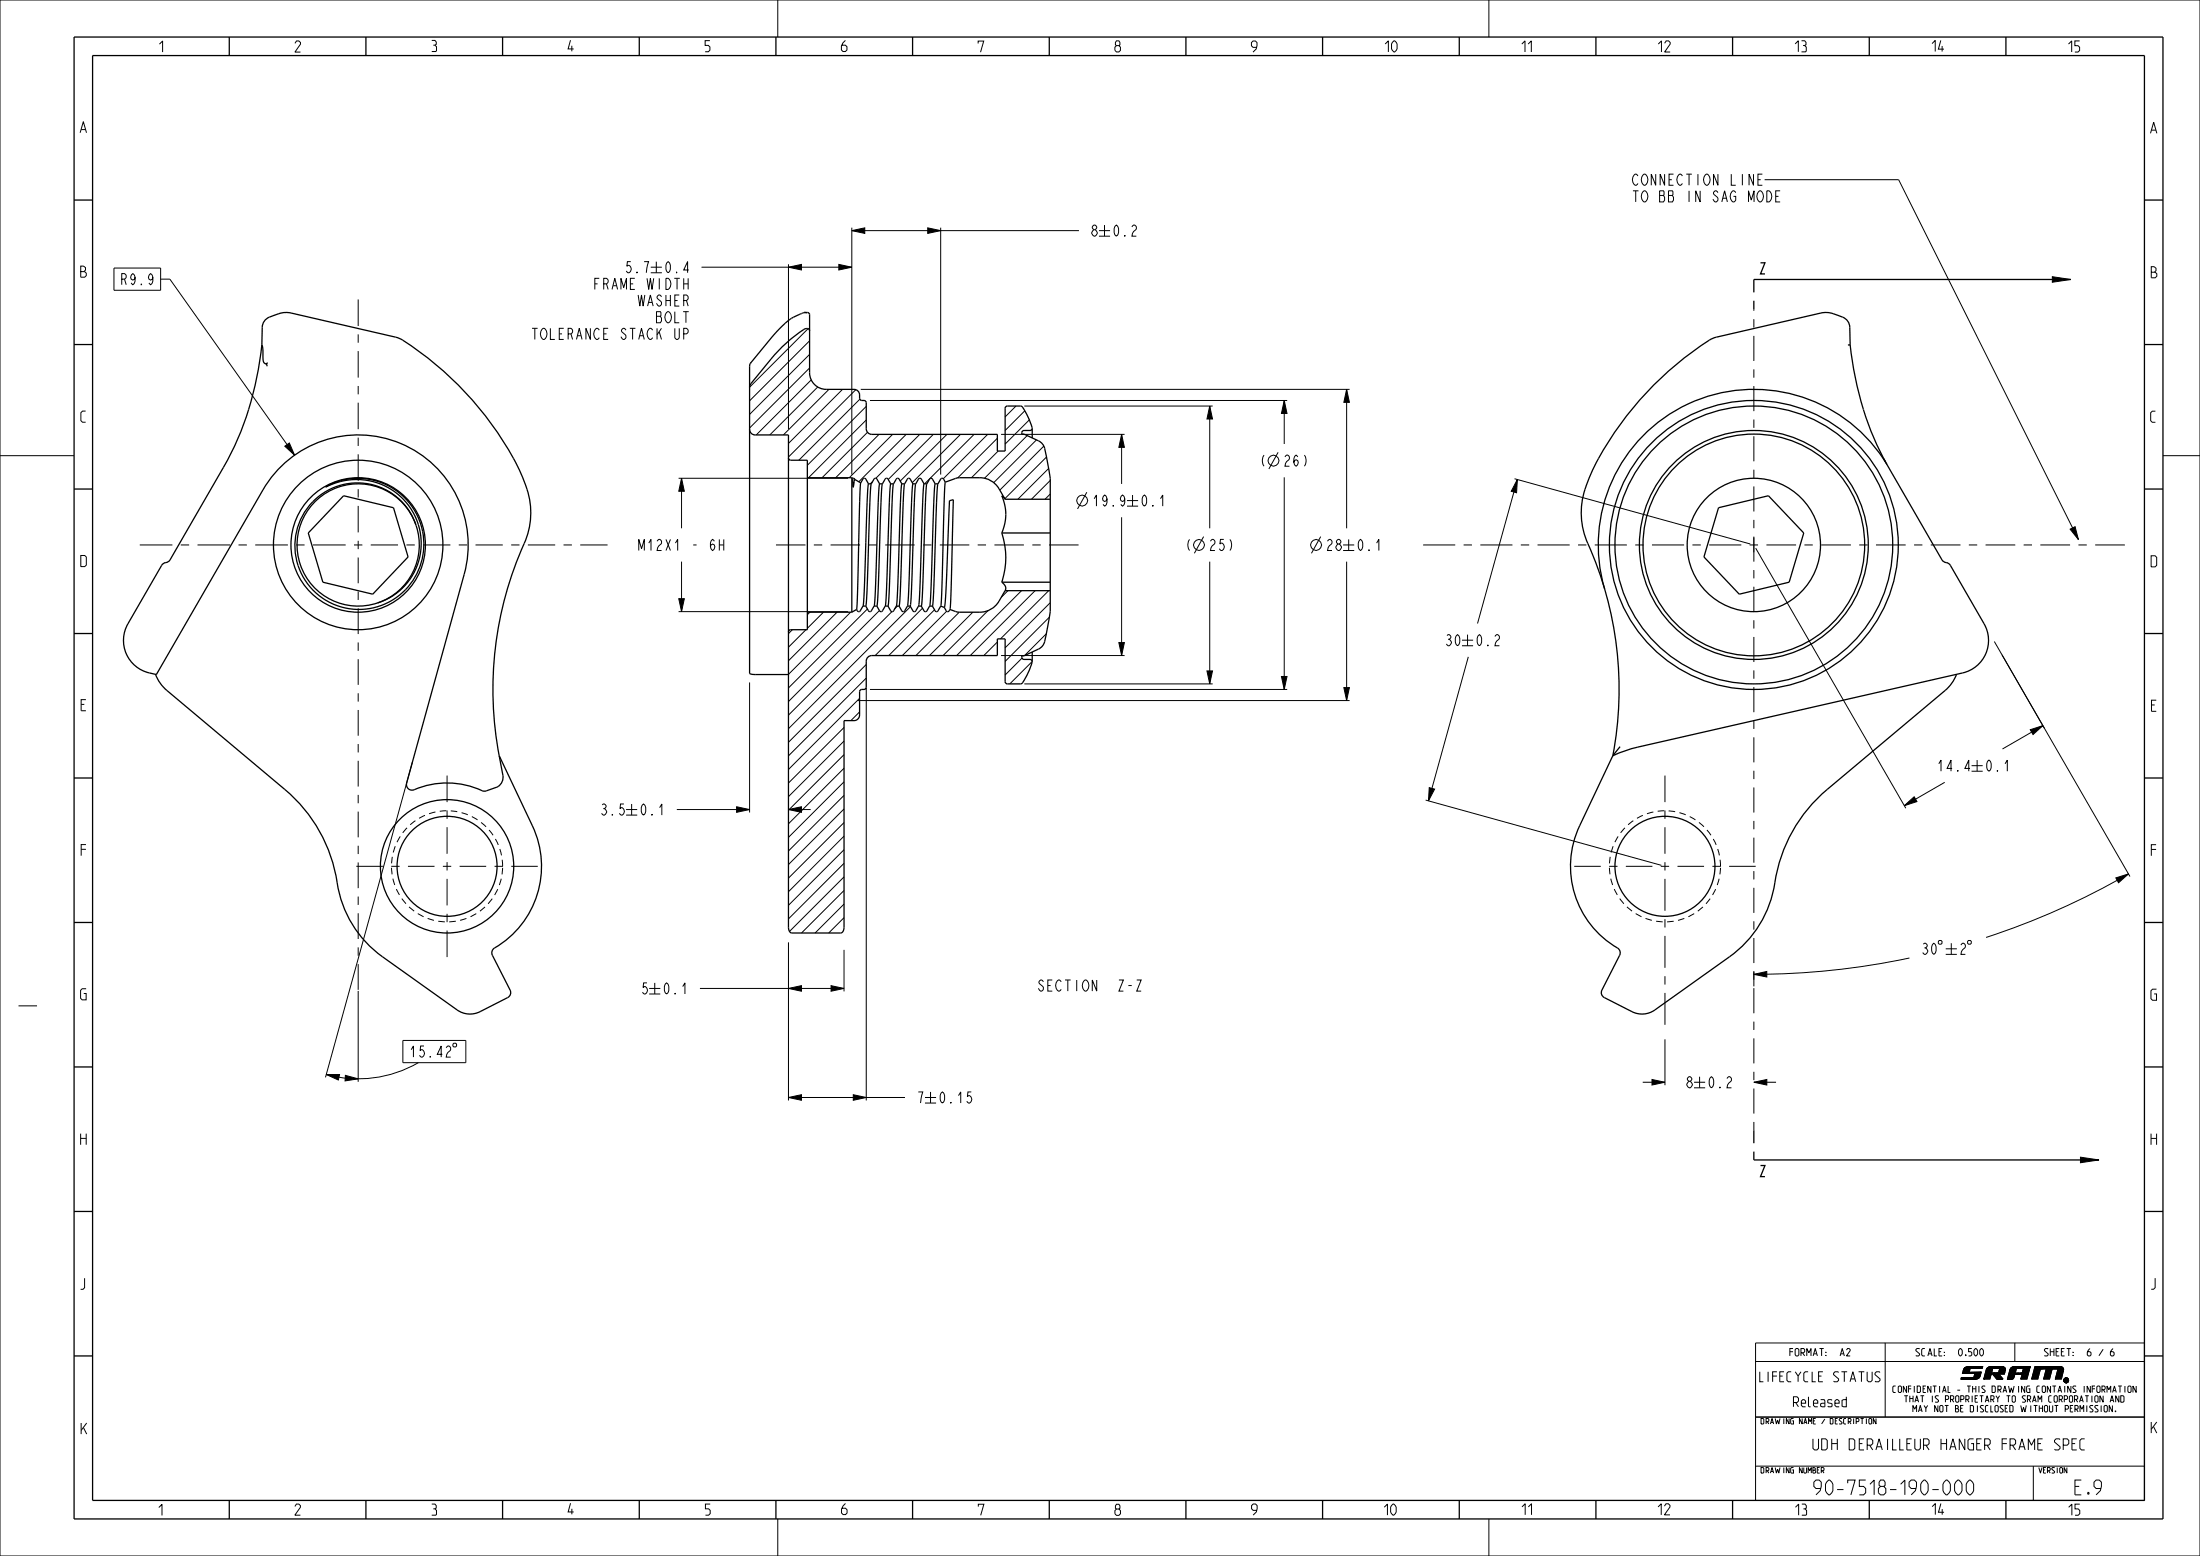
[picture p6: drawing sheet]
<svg xmlns="http://www.w3.org/2000/svg" width="594mm" height="420mm" viewBox="0 0 594 420" stroke-linecap="round" stroke-linejoin="round" font-family="sans-serif">
<g fill="#000">
<path d="M554.1 74.7l5 .7-5 .8zM302.8 117.2l.8 3.5h-1.5zM326.6 109.6l.8 3.5h-1.5zM363.6 105.1l.7 3.5h-1.5zM409.7 129.4l-.2 3.6-1.5-.4zM302.1 173.4h1.5l-.8 3.5zM325.9 181.1h1.5l-.8 3.5zM362.8 185.6h1.5l-.7 3.5zM548.2 197l3.4-1.1-2.7 2.4zM198.9 217.8l3.5 .7-3.5 .8zM212.9 218.5l3.5-.7v1.5zM385.9 212.6l1.4 .4-1.6 3.2z"/>
<path d="M514.2 217.5l2.6-2.4 .8 1.3zM212.9 266.8l3.5-.7v1.5zM224.4 266.1l3.5 .7-3.5 .8zM212.9 296.2l3.5-.7v1.5zM230.4 295.5l3.5 .7-3.5 .8zM446 291.4l3.5 .7-3.5 .8zM473.5 292.1l3.5-.7v1.5zM561.7 312.3l5 .8-5 .7zM530.1 370l1.6 .4-1.8 .1zM530.1 369.8l1.8-.4-1.8 .6zM530.3 369.3l1.6 .1-1.7 .1zM530.2 369.5l1.7-.1-1.8 .4z"/>
<path d="M530.1 370l1.8-.6-.2 1zM533.2 370.7l1.5 .6-1.8 .5zM532.9 371.8l1.7-.2-.1 .2zM532.9 371.8h1.6l-.2 .1zM532.9 371.8l1.8-.5-.1 .3zM533.2 370.7l1.7-.3-.2 .9zM536.3 369.9l1.6 .1-2.3 2.2zM536.5 369.4h1.5l-1.7 .2zM536.3 369.6l1.7-.2-1.7 .5zM535.6 372.2l2-1.2-.1 .2zM535.6 372.2l1.9-1-.2 1zM535.6 372.2l2.1-1.4z"/>
<path d="M535.6 372.2l2.3-2.2-.2 .6zM535.6 372.2l2.1-1.6v.2zM537.7 370.8l.1-.1zM537.8 370.7l1.8-.1 .1 .3zM537.7 370.6l.1 .1zM536.3 369.9l1.7-.5-.1 .6zM537.8 370.7l1.9 .2-1.5 .3zM538.2 371.2l1.5-.3-.7 1.2zM537.7 370.6h.9zM539.7 370.9l-.6 1.2zM539.7 370.9l-.6 1.3zM539.7 370.9l-.5 1.3h-.1z"/>
<path d="M539.2 372.2h.5zM539.8 370l1.5 .4-1.7 .2zM539.6 370.6l1.7-.2-1.6 .5zM537.8 370.7l1.8-.1zM539.7 370.9l1.1 1.3h-1.6zM539.7 369.4l1.7-.1zM539.9 369.4l1.5 .1-1.6 .5zM539.8 369.4l1.6-.1zM539.2 372.2h1.6zM539.7 370.9l1.6-.5-.1 .5zM539.9 369.4l1.5-.1v.2zM539.8 370l1.7-.3-.1 .2z"/>
<path d="M539.8 370l1.6-.1-.1 .5zM539.8 370l1.6-.5 .1 .2zM542.6 369.8l1.7 .2-2.3 2.2zM542.9 369.3l1.5 .1-1.6 .1zM542.8 369.5l1.6-.1-1.8 .4zM542 372.2h.9zM542 372.2h1.5zM542 372.2h1.3zM542 372.2l1.6-.1zM542 372.2l1.7-.2zM542 372.2l1.8-.4-.1 .2zM542 372.2l1.9-.9-.1 .5z"/>
<path d="M542 372.2l1.9-1.1v.2zM542 372.2l2-1.2zM542 372.2l2.1-1.6-.1 .4zM542 372.2l2.3-2.2-.2 .6zM544.1 370.6h1l-1.1 .4zM542.6 369.8l1.8-.4-.1 .6zM546 371l2-1.3-2.4 2.5zM546 370.6l2-.9-2 1.3zM546.3 369.4l1.7 .3-1.8 .3zM546.2 370l1.8-.3-2 .9zM546.2 369.4l1.9-.4zM548 369.7l-.7 2.5h-1.7z"/>
<path d="M546.3 369.4l1.8-.4-.1 .7zM549.4 368.9l1.5 .5-2.3 2.8zM550.9 369.4l-.7 2.8h-1.6zM552.5 369.4h1.6l-2.3 2.8zM554.1 369.4l-.7 2.8h-1.6zM555.7 369.4l1.5 .3-2.3 2.5zM549.4 368.9h7.1l-5.6 .5zM550.9 369.4l5.8-.4zM550.9 369.4l6-.3zM555.7 369.4h1.4l.1 .3zM557.1 370l-2.2 2.2zM557.1 370l-.5 2.2h-1.7z"/>
<path d="M557.2 369.7l-.1 .3-2.2 2.2zM557.2 369.7l-2.3 2.5zM557.4 372.2l.2-.1zM557.4 372.1h.3zM557.4 373l.2 .1zM557.3 372.2h.2zM557.5 372.1l.4-.1zM557.4 373.1h.2zM557.6 372h.5zM557.5 373.1h.3zM557.4 372.1h.2zM557.7 372.3v.6z"/>
<path d="M557.7 372l.3-.1zM557.6 373.2h.5zM557.5 373.1h.2zM557.8 372.4h.3zM557.8 372.4l-.1 .5zM557.8 372.6h.3zM557.8 372.5l-.1 .4zM557.8 372.6l-.1 .3zM557.7 373.2h.4zM557.5 372.1l.3-.1zM557.8 371.9h.2zM557.9 372h.2z"/>
<path d="M557.6 373.2h.3zM557.6 373.2l.6-.1zM557.8 373.2h.2zM557.9 372.6h.2zM557.9 372.5h.2zM557.9 372.4h.2zM557.7 372.3h.2zM558 373.1h.2zM557.9 373.2l.3-.1zM558 372.4h.1zM558 372.5h.1zM557.8 372.4l.2-.1z"/>
<path d="M558 372l.2 .1zM558 372.1h.2zM557.8 372.6l.3-.1zM557.8 372.6h.2zM557.8 372.4l.3-.1zM557.8 373.2h.3zM557.7 372h.4zM558.1 373.1h.2zM558 373.1h.3zM558.2 373.1l.1-.1zM558.1 372.1h.2zM558.2 372.1l.1 .1z"/>
<path d="M558.3 373h.1z"/>
</g>
<g fill="none" stroke="#000" stroke-width=".27">
<path d="M0 0h594v420h-594zM210 0v10M402 0v10M554.1 74.7l5 .7-5 .8zM218.2 88.7l-15.8 15.8M218.6 92l-16.2 16.2M218.6 95.7l-16.2 16.2M218.6 99.3l-16.2 16.2M219 102.5l-14.8 14.9M220.8 104.5l-13 12.9M223.8 105.1l-12.3 12.3M227.5 105.1l-14.6 14.6"/>
<path d="M231.1 105.2l-18.2 18.2M232.2 107.8l-16.5 16.4M232.4 105.1h132M233.9 109.7l-15.9 15.9M233.9 113.4l-15.6 15.5M234.2 116.7l-12.2 12.2M237.3 117.2l-11.7 11.7M241 117.2l-11.7 11.7M244.7 117.2l-12.8 12.8M248.3 117.2l-11.8 11.9M252 117.2l-12.2 12.2M255.7 117.2l-12.6 12.6"/>
<path d="M259.3 117.2l-13 13.1M263 117.2l-13.4 13.4M266.7 117.2l-12 12M269.3 118.3l-10.7 10.7M270.3 117.2h33.3M274.3 109.6l-2.9 2.9M276.6 109.6h50.8M276.7 110.9l-5.3 5.3M277.3 117.6l-11.5 11.5M277.9 113.3l-6.5 6.6M279.8 118.7l-11.5 11.6M302.8 117.2l.8 3.5h-1.5z"/>
<path d="M302.8 117.2v13.4M326.6 109.6l.8 3.5h-1.5zM326.6 109.6v33M363.6 105.1l.7 3.5h-1.5zM363.6 105.1v37.5M0 123h20M235.6 130l-.6 .6M269.5 121.7l-7.2 7.2M281.8 120.4l-11.8 11.9M282.6 123.4l-11.3 11.2M283.1 126.4l-8.3 8.4M283.6 129.7l-5.1 5.1"/>
<path d="M283.6 133.3l-1.4 1.5M293.4 132.9l-2.5 4.5M302.8 139.6v37.3M304.3 135.1h3M304.3 136.6h3M305.8 133.6v3M408.9 129.2l63.7 17.6M409.7 129.4l-.2 3.6-1.5-.4zM409.7 129.4l-10.8 38.9M584 123h10M272.1 159.4l-1.8 1.9M275.8 159.4l-17.5 17.5"/>
<path d="M279.5 159.4l-17.5 17.5M283.1 159.4l-13 13M321.2 145.6a2.67 2.67 0 0 0 0 3M325 144.8l-2.5 4.5M326.6 151.6v33M356.6 144.8l-2.5 4.5M362.6 147.1h3M362.6 148.6h3M363.6 151.6v37.5M364.1 145.6v3M474 148l40.6 70.2M213.9 170l-1 1"/>
<path d="M217.6 170l-4.7 4.7M218.7 165.2l-.7 .7M222.3 165.2l-4.3 4.4M226 165.2l-13.1 13.2M229.7 165.2l-16.8 16.8M233.9 179.4l-21 21M234.2 164.4l-21.3 21.3M237.4 164.8l-24.5 24.6M240.8 165.1l-27.9 27.9M242.3 163.6l-.7 .7M245.8 163.7l-32.9 33M249.1 164.2l-12.8 12.7"/>
<path d="M252.3 164.6l-12.3 12.3M255.6 165l-12 11.9M259 165.2l-11.7 11.7M262.7 165.2l-11.7 11.7M266.8 164.8l-12.2 12.1M269.3 173.3l-3.7 3.6M270.3 176.9h33.3M275.9 177.6l-4.5 4.6M278.7 178.6l-6 6M282.5 171.1l-5.9 5.9M283.3 166.6l-11.9 11.9M283.6 162.7l-12.2 12.2"/>
<path d="M302.1 173.4h1.5l-.8 3.5zM394.7 172.8h3M394.7 174.3h3M396.2 171.3v3M396.4 177.3l-10.7 38.9M538.5 173.2l13.5 23.4M202.4 184.2v35.1M227.9 196.4l-15 15M231.6 189.1h132.8M232.1 188.5l-19.2 19.2M232.1 192.2l-2.4 2.3M233.9 183l-21 21"/>
<path d="M233.9 185.6v111.4M276.6 184.6h50.8M325.9 181.1h1.5l-.8 3.5zM362.8 185.6h1.5l-.7 3.5zM548.2 197l3.4-1.1-2.7 2.4zM551.6 195.9l-10.9 6.3M169 218.5h3M170.5 217v3M182.7 218.5h19.7M198.9 217.8l3.5 .7-3.5 .8zM212.9 218.5l3.5-.7v1.5zM212.9 218.5h6"/>
<path d="M227.9 200l-15 15M227.9 203.7l-15 15M227.9 207.4l-15 15M227.9 211l-15 15M227.9 214.7l-15 15M227.9 218.4l-15 15M384.9 216l63.7 17.6M385.9 212.6l1.4 .4-1.6 3.2zM514.2 217.5l2.6-2.4 .8 1.3zM525.1 211.2l-10.9 6.3M532.3 206.7h3M532.3 208.2h3"/>
<path d="M533.8 205.2v3M169 220h3M227.9 222l-15 15M227.9 225.7l-15 15M227.9 229.4l-15 15M227.9 233l-15 15M227.9 236.7l-14.7 14.7M212.9 254.4v42.6M227.9 240.4l-11.5 11.4M227.9 244l-7.8 7.8M227.9 247.7l-4.2 4.1M227.9 256.4v11.2"/>
<path d="M5 271.5h5M175.3 266.8h3M175.3 268.3h3M176.8 265.3v3M189 266.8h38.9M212.9 266.8l3.5-.7v1.5zM224.4 266.1l3.5 .7-3.5 .8zM212.9 296.2l3.5-.7v1.5zM212.9 296.2h31.4M230.4 295.5l3.5 .7-3.5 .8zM249.7 296.2h3M249.7 297.7h3"/>
<path d="M251.2 294.7v3M443.5 292.1h6M446 291.4l3.5 .7-3.5 .8zM449.5 280.5v12.4M457.4 292.1h3M457.4 293.6h3M458.9 290.6v3M473.5 292.1l3.5-.7v1.5zM473.5 292.1h6M561.7 312.3l5 .8-5 .7zM474 362.5h105v42.5h-105zM474 367.5h105"/>
<path d="M509 362.5v20M529.5 372.2h4.4zM529.5 372.2l4.6-.1zM529.5 372.2l4.7-.2zM529.5 372.2l4.8-.3zM529.5 372.2l3.4-.4 1.4 .1zM529.5 372.2h4.2zM529.6 371.8h3.3l-3.4 .4zM529.9 370.6h3.3M529.9 370.5l5-.1zM529.9 370.5l3.3 .2h-3.3zM529.9 370.5l5-.1-1.7 .3z"/>
<path d="M529.9 370.5h5M530.1 370l1.8-.6-.2 1zM530.1 370l1.6 .4-1.8 .1zM530.1 369.8l1.8-.4-1.8 .6zM530.2 369.5l1.7-.1-1.8 .4zM530.3 369.3l5-.3-3.4 .4zM530.3 369.3l1.6 .1-1.7 .1zM530.4 369.2l.8-.2h4.1l-.1 .4h-3.3l-.2 1h3.2l-.2 .9a1.14 1.14 0 0 1-1.3 .9h-3.9l.1-.4h3.3l.3-1.1h-3.3zM530.5 369.2l4.8-.2zM530.5 369.2l4.8-.2-5 .3zM530.5 369.1h4.8M530.7 369.1l4.6-.1z"/>
<path d="M530.7 369h4.6M530.9 369h4.4zM530.9 369h4.4M531.9 369.4l3.4-.4-.1 .4zM532.9 371.8l1.7-.2-.1 .2zM532.9 371.8l1.8-.5-.1 .3zM532.9 371.8h1.6l-.2 .1zM533.2 370.7l1.7-.3-.2 .9zM533.2 370.7l1.5 .6-1.8 .5zM533.9 372.2h-4.4M534.2 372.1l-4.7 .1M535.6 372.2l2-1.2-.1 .2z"/>
<path d="M535.6 372.2l2.1-1.4zM535.6 372.2l2.1-1.6v.2zM535.6 372.2l2.3-2.2-.2 .6zM535.6 372.2l1.9-1-.2 1zM536.3 369.9l1.7-.5-.1 .6zM536.3 369.9l1.6 .1-2.3 2.2zM536.3 369.6l1.7-.2-1.7 .5zM536.5 369.4l4.9-.1zM536.5 369.4h1.5l-1.7 .2zM536.5 369.4h4.9M536.5 369.3h4.9M536.6 369.2l.7-.3 3.8 .2 .4 .6-.3 1.2h-1.5l1.1 1.3h-1.7l-1.3-1.5-.1 .2-.4 1.3h-1.7z"/>
<path d="M536.6 369.2l4.6-.1zM536.6 369.2l4.6-.1 .1 .1zM536.6 369.2h4.7l-4.8 .2zM536.6 369.1l4.7 .1M536.8 369.1h4.3zM536.8 369.1h4.4zM536.8 369h4.3M536.8 369.1h4.4M537.1 369h3.8zM537.1 369l4 .1zM537.1 369h3.8M537.3 368.9h3.4z"/>
<path d="M537.3 368.9l3.6 .1zM537.7 370.6h.9zM537.7 370.6l.1 .1zM537.7 370.8l.1-.1zM537.8 370.7l1.8-.1 .1 .3zM537.8 370.7l1.9 .2-1.5 .3zM537.8 370.7l1.8-.1zM538 369.4l3.4-.1zM538 369.4h1.9l-.3 1.2h-1.9zM538.2 371.2l1.5-.3-.7 1.2zM538.9 369.4l2.5-.1zM539.2 372.2h1.6z"/>
<path d="M539.2 372.2h.5zM539.6 370.6l1.7-.2-1.6 .5zM539.7 370.9l1.6-.5-.1 .5zM539.7 370.9l-.6 1.2zM539.7 370.9l-.6 1.3zM539.7 370.9l-.5 1.3h-.1zM539.7 370.9l1.1 1.3h-1.6zM539.7 369.4l1.7-.1zM539.8 370l1.7-.3-.1 .2zM539.8 370l1.6-.5 .1 .2zM539.8 370l1.6-.1-.1 .5zM539.8 370l1.5 .4-1.7 .2z"/>
<path d="M539.8 369.4l1.6-.1zM539.9 369.4l1.5-.1v.2zM539.9 369.4l1.5 .1-1.6 .5zM542 372.2h1.5zM542 372.2l1.6-.1zM542 372.2l1.7-.2zM542 372.2l1.8-.4-.1 .2zM542 372.2l1.9-.9-.1 .5zM542 372.2l1.9-1.1v.2zM542 372.2l2-1.2zM542 372.2l2.1-1.6-.1 .4zM542 372.2l2.3-2.2-.2 .6z"/>
<path d="M542 372.2h1.3zM542 372.2h.9zM542.6 369.8l1.8-.4-.1 .6zM542.6 369.8l1.7 .2-2.3 2.2zM542.8 369.5l1.6-.1-1.8 .4zM542.9 369.3l1.5 .1-1.6 .1zM542.9 369.3l.2-.2 5-.1zM542.9 369.3l5.2-.3-3.7 .4zM543 369.2l.7-.2h4.4l-.8 3.2h-1.7l.4-1.2h-2l-.1 .3a.83 .83 0 0 1-1.1 .9h-.8l.6-2.4zM543.1 369.1l5-.1zM543.1 369h5M543.3 369h4.8z"/>
<path d="M543.5 369h4.6zM543.5 369h4.6M543.7 369h4.4zM544 371l1.1-.4h.9zM544 371l2-.4v.4zM544 362.5v5M544.1 370.6h1l-1.1 .4zM544.4 369.4l3.7-.4zM544.4 369.4h1.9l-.3 1.2h-1.9zM545.3 369.4l2.8-.4zM546 371l2-1.3-2.4 2.5zM546 370.6l2-.9-2 1.3z"/>
<path d="M546.1 369.4l2-.4zM546.2 370l1.8-.3-2 .9zM546.2 369.4l1.9-.4zM546.3 369.4l1.8-.4-.1 .7zM546.3 369.4l1.7 .3-1.8 .3zM548 369.7l-.7 2.5h-1.7zM549.4 368.9h7.1zM549.4 368.9h7.1l-5.6 .5zM549.4 368.9l1.5 .5-2.3 2.8zM549.4 368.9l7.3 .1 .5 .7-.6 2.5h-1.7l.8-2.8h-1.6l-.7 2.8h-1.6l.7-2.8h-1.6l-.7 2.8h-1.6zM549.4 368.9h7.1M550.9 369.4h6.2z"/>
<path d="M550.9 369.4l6.1-.2 .1 .2zM550.9 369.4l6-.3 .1 .1zM550.9 369.4l6-.3zM550.9 369.4l5.8-.4zM550.9 369.4l-.7 2.8h-1.6zM550.9 369.4h6.2M550.9 369.3h6.2M552.5 369.4h4.6zM552.5 369.4h1.6l-2.3 2.8zM554.1 369.4h3zM554.1 369.4l-.7 2.8h-1.6zM555.7 369.4h1.4l.1 .3z"/>
<path d="M555.7 369.4l1.5 .3-2.3 2.5zM557.1 370l-.5 2.2h-1.7zM557.1 370l-2.2 2.2zM557.2 369.7l-2.3 2.5zM557.2 369.7l-.1 .3-2.2 2.2zM557.3 372.5h.1M557.2 372.7h.1M557.3 372.4h.1M557.2 372.6h.1M557.3 372.7h.1M557.2 372.8h.1M557.4 372.3h.1"/>
<path d="M557.2 372.5h.1M557.3 372.8h.1M557.3 372.9h.1M557.2 372.4h.1M557.4 372.8h.1M557.3 373h.1M557.3 372.2h.2zM557.5 372.2h.1M557.3 372.3h.1M557.4 372.9h.1M557.4 373h.1M557.4 372.2l.2-.1z"/>
<path d="M557.3 372.2h.1M557.5 373h.1M557.4 373l.2 .1zM557.4 372.1h.3zM557.4 372.1h.2zM557.4 373.1h.2zM557.5 372.1l.4-.1zM557.5 372.1l.3-.1zM557.5 373.1h.2zM557.5 373.1h.3zM557.6 372h.5zM557.6 373.2h.3z"/>
<path d="M557.6 373.2l.6-.1zM557.6 373.2h.5zM557.7 372.3h.2zM557.7 372.3v.6zM557.7 372.3h.4v.6l-.2-.3-.2 .3zM557.7 372h.4zM557.7 372l.3-.1zM557.7 373.2h.4zM557.8 372.4h.3zM557.8 372.5h.1M557.8 372.5l-.1 .4zM557.8 372.4l-.1 .5z"/>
<path d="M557.8 372.4l.3-.1zM557.8 372.4l.2-.1zM557.8 372.4l.2 .1h-.2zM557.8 372.6h.3zM557.8 372.6h.2zM557.8 372.6l.3-.1zM557.8 372.6l-.1 .3zM557.8 371.9h.2zM557.8 373.2h.3zM557.8 373.2h.2zM557.9 372.5h.1M557.9 372h.2z"/>
<path d="M557.9 373.2l.3-.1zM557.9 372.6h.2zM557.9 372.5h.2zM557.9 372.4h.2zM558 372l.2 .1zM558 373.1h.2zM558 372.5h.1zM558 372.4h.1zM558 372.6h.1M558 372.5h.1M558 372.4h.1M558.1 372.5h.1"/>
<path d="M558.1 372.6h.1M558 372.7h.1M558.1 372.4h.1M558 372.9h.1M558.1 372.7h.1M558 372.8h.1M558.1 372.9h.1M558.1 372.8h.1M558 373.1h.3zM558 372.1h.2zM558.1 373.1h.2zM558.1 372.1h.2z"/>
<path d="M558.2 373.1l.1-.1zM558.2 372.1l.1 .1zM558.3 373h.1zM558.3 372.2h.1M558.3 372.3h.1M558.3 373h.1M558.4 372.2h.1M558.4 372.3h.1M558.5 372.9h.1M558.5 372.3h.1M558.4 372.4h.1M558.5 372.8h.1"/>
<path d="M558.3 372.9h.1M558.5 372.4h.1M558.4 372.5h.1M558.5 372.7h.1M558.4 372.8h.1M558.5 372.6h.1M558.4 372.7h.1M558.5 372.5h.1M474 382.5h105M474 395.7h105M549 395.7v9.3M210 410v10"/>
<path d="M402 410v10"/>
<circle cx="292.2" cy="135.1" r="1.47"/>
<circle cx="323.7" cy="147.1" r="1.47"/>
<circle cx="355.3" cy="147.1" r="1.47"/>
<circle cx="557.9" cy="372.6" r=".56"/>
<circle cx="557.9" cy="372.6" r=".65"/>
</g>
<g fill="none" stroke="#000" stroke-width=".35">
<path d="M20 10h564v400h-564zM25 15h554v390h-554zM61.9 10v5M98.8 10v5M135.7 10v5M172.6 10v5M209.5 10v5M246.4 10v5M283.3 10v5M320.2 10v5M357.1 10v5M394 10v5"/>
<path d="M430.9 10v5M467.8 10v5M504.7 10v5M541.6 10v5M20 54h5M579 54h5M473.5 75.4h85.6M475.3 70.9h1.2l-1.2 3h1.2M20 93h5M70.7 93.1a83.8 83.8 0 0 1-10.3 33l-14.5 25-.5 .5-1.3 .5-.4 .5-9.2 15.8a9 9 0 0 0 5.8 13.2l1.9 .5 28.8-49.9a29.7 29.7 0 0 1 37.2-12.5 29.7 29.7 0 0 1 17.1 35.3l-15.5 56.5M70.7 93.1l.1-4.8a3.4 3.4 0 0 1 2.9-3.1 7.7 7.7 0 0 1 4.9-.7l29 6.8a86.3 86.3 0 0 1 33.8 38.2 21.5 21.5 0 0 1-.8 19.5 96 96 0 0 0-5.8 55M70.7 93.1l.2 .9 .1 2.1a1.97 1.97 0 0 0 .6 2.1h.2"/>
<path d="M71.8 98.2l.3 .7M72.3 97.9l-.5 .3M77.3 84.3v.1M202.6 98.1l-.2 .8v82.8l1.2 .4h9.3M202.7 97.9l-.1 .2M214.2 85.7a21.3 21.3 0 0 0-5.9 5.4l-5.7 7M214.2 85.7h-.1M217.1 84.4h.1M217.2 84.3l-3 1.4M217.2 84.3l1 .1 .4 .5v15.7a4.5 4.5 0 0 0 4.5 4.5h7.5a1.75 1.75 0 0 1 1.5 2.4l.4 .6h1l.3 .4 .1 7.2a1.5 1.5 0 0 0 1.5 1.5h33.9v4.5h2.1v-11.7l.6-.4h3.8a14.9 14.9 0 0 1 2.9 6.2l-.4 .4-2.1 .1-.3 .3v.6h.6l3.9 1.8 1.1 .8a20.9 20.9 0 0 1 1.6 6.6l.5 2.7v36l-.6 3.6a18.6 18.6 0 0 1-1.5 5.7l-1.1 .8-3.9 1.8h-.6v.6l.4 .4h2l.4 .4a14.9 14.9 0 0 1-2.9 6.2h-3.8l-.6-.4v-11.8h-2.1v4.5h-33.9a1.5 1.5 0 0 0-1.5 1.5v7.1l-.4 .6h-1l-.4 .4v6.5a1.52 1.52 0 0 1-1.5 1.5h-2.7l-.1 56.5-.3 .6-.5 .2h-13.4l-.5-.6-.2-.9v-132.9h-9a1.5 1.5 0 0 1-1.5-1.5M217.2 84.3h.1M217.2 84.3l.7 .2"/>
<path d="M217.2 84.3l-.1 .1M218.6 89.3a.89 .89 0 0 0-.7-.7 .89 .89 0 0 0-.8 .3 39.3 39.3 0 0 0-8.9 8l-5.5 6.7-.3 1M499.5 93.1l-.1-4.8a3.4 3.4 0 0 0-2.9-3.1 7.7 7.7 0 0 0-4.9-.7l-29 6.8a86.3 86.3 0 0 0-33.7 38.2 21.5 21.5 0 0 0 .8 19.5 96 96 0 0 1 5.8 55M499.5 93.1a84 84 0 0 0 10 32.4M499.5 93.1h.1M499.5 93.1h-.6M579 93h5M278.7 115.8v2.4M20 132h5M87.9 131.5l1.3-.8a17.7 17.7 0 0 1 25.1 14 17.7 17.7 0 0 1-21.2 19.4 17 17 0 0 1-11.8-24.2 17 17 0 0 1 26.5-5.2 16.6 16.6 0 0 1-5.8 28 17.1 17.1 0 0 0 10.9-21.4 17.1 17.1 0 0 0-21.3-11.2zM92.8 133.8l13.4 3.2 4 13.3-9.6 10.1-13.4-3.3-4-13.2zM212.9 123.6l.2 .4 .4 .2h4.5v45.8h-4.5l-.4 .1-.2 .5"/>
<path d="M218 128.9h12M230 128.9v36.3M230 128.9l.3 .2M230.3 129.1l.1 2.4 .4-2.1M230.3 129.1h.1M230.3 129.1l.5 .3M230.8 129.4l1.6 .9M232.4 130.4l-1.1 34.1M232.4 130.3l.6-1 .4-.2 .3 .2 .8 1.3M234.5 130.6l-.3 4-.8 24-.4 5M234.5 130.6h.7M235.2 130.6l-.3 5.1-.8 23.7-.4 4.2"/>
<path d="M235.2 130.6l.8-1.3 .4-.2 .3 .2 .8 1.3M237.5 130.6h.7l.8-1.3 .4-.2 .3 .2 .8 1.3M237.5 130.6l-.6 10.6a278.5 278.5 0 0 1-.9 22.3v.1M238.2 130.6l-.5 10.8a293.1 293.1 0 0 1-.9 22l-.1 .2M240.5 130.6l-.6 10.6a278.5 278.5 0 0 1-.9 22.3v.1M240.5 130.6h.7M241.2 130.6l-.5 10.8a293.2 293.2 0 0 1-.9 22l-.1 .2M241.2 130.6l.8-1.3 .4-.2 .3 .2 .8 1.3M243.5 130.6h.7l.8-1.3 .4-.2 .3 .2 .8 1.3M243.5 130.6l-.6 10.6a278.5 278.5 0 0 1-.9 22.3v.1M244.2 130.6l-.5 10.8a293.1 293.1 0 0 1-.9 22l-.1 .2M246.5 130.6l-.3 4-.8 23.6-.4 5.4"/>
<path d="M246.5 130.6h.7M247.2 130.6l-.3 5.1-.8 23.4-.4 4.5M247.2 130.6l.8-1.3 .4-.2 .3 .2 .8 1.3M249.5 130.6l-.3 4-.8 23.9-.4 5.1M249.5 130.6h.7M250.2 130.6l-.5 10.8a293.1 293.1 0 0 1-.9 22l-.1 .2M250.2 130.6l.8-1.3 .4-.2 .3 .2 .8 1.3M252.5 130.6l-.3 4-.8 23.6-.4 5.4M253.2 130.6l-.5 10.8a293.1 293.1 0 0 1-.9 22l-.1 .2M255.2 130.1l3.6-1.1 5.8-.1a6 6 0 0 1 5.1 3l1.7 2.9M255.2 130.1l-.5-.9-.4-.1-1.1 1.5h-.7M255.2 130.1l-1.2 33.5"/>
<path d="M271.4 134.8l-.9-1a12.3 12.3 0 0 1 0 10.1M271.4 134.8h12.2M464 137l13.5-3.2 9.5 10.1-3.9 13.2-13.5 3.3-9.5-10.1zM508.6 123.8l.5 .9M509.5 125.5l14.8 25.6 .5 .5 1.3 .5 .5 .5 9.1 15.8a9 9 0 0 1-5.8 13.2l-87.7 20.1-3.8 1.1-2.9 1.2M509.5 125.5a42 42 0 0 0-52.9-16.9 42 42 0 0 0-23.4 50.4M579 132h5M112.3 141.6a16.5 16.5 0 0 0-21-10.1 16.5 16.5 0 0 0-10.2 21 16.5 16.5 0 0 0 20.9 10.2M270.5 143.9a21.1 21.1 0 0 1 0 13.2M270.5 157.1a1.73 1.73 0 0 1 .9 2.3M270.5 157.1h13.1M270.5 143.9h13.1"/>
<path d="M271.4 159.4a11.2 11.2 0 0 1-3.2 4.6l-.6 .4a6 6 0 0 1-3 .8h-5.8l-2.3-.7M271.4 159.4h12.2M20 171h5M218 165.2h12M231.3 164.5l-1.3 .7M233.7 163.6h-.7l-1 1.5-.4-.1-.3-.5M233.7 163.6l.8 1.3 .4 .2 .3-.2 .8-1.3h.7M236.7 163.6l.8 1.3 .4 .2 .3-.2 .8-1.3h.7M239.7 163.6l.8 1.3 .4 .2 .3-.2 .8-1.3h.7M242.7 163.6l.8 1.3 .4 .2 .3-.2 .8-1.3h.7M245.7 163.6l.8 1.3 .4 .2 .3-.2 .8-1.3h.7M248.7 163.6l.8 1.3 .4 .2 .3-.2 .8-1.3h.7"/>
<path d="M251.7 163.6l.8 1.3 .4 .2 .3-.2 .8-1.3M254 163.6l1 .3M255 163.9l.7 1.2 .4-.1 .4-.5M255 163.9l.1-.2a364.2 364.2 0 0 0 1.1-25.7l.2-2.9 1-.2-.6 23.9-.3 5.7M278.7 176v2.4M579 171h5M42 182a10.5 10.5 0 0 0 3.1 4.4l31.8 26.7a41.3 41.3 0 0 1 14.4 26.8 30 30 0 0 0 12 18.4l20.1 14.3a6 6 0 0 0 6.2 .5l7.5-3.8a1.5 1.5 0 0 0 .6-2l-4.8-9.4a1.5 1.5 0 0 1 .6-2 25.5 25.5 0 0 0 10.3-33l-9-18.9M528.3 182a10.5 10.5 0 0 1-3.1 4.4l-31.9 26.7a41.3 41.3 0 0 0-14.4 26.8 30 30 0 0 1-12 18.4l-20.1 14.3a6 6 0 0 1-6.2 .5l-7.4-3.8a1.5 1.5 0 0 1-.7-2l4.8-9.4a1.5 1.5 0 0 0-.6-2 25.5 25.5 0 0 1-10.2-33l9-18.9M20 210h5M109.8 211.5h.1M134.8 204l1 5.2a2.94 2.94 0 0 1-1.6 3.3l-3.5 1.1a23.5 23.5 0 0 0-19.3-.3 1.5 1.5 0 0 1-1.6-1.8M437.4 201.5l-1.9 2.5"/>
<path d="M579 210h5M20 249h5M579 249h5M20 288h5M579 288h5M473.5 313.1h93.2M475.3 314.6h1.2l-1.2 3h1.2M20 327h5M579 327h5M20 366h5M579 366h5M61.9 405v5"/>
<path d="M98.8 405v5M135.7 405v5M172.6 405v5M209.5 405v5M246.4 405v5M283.3 405v5M320.2 405v5M357.1 405v5M394 405v5M430.9 405v5M467.8 405v5M504.7 405v5"/>
<path d="M541.6 405v5"/>
<circle cx="96.7" cy="147.1" r="22.9"/>
<circle cx="96.7" cy="147.1" r="18.2"/>
<circle cx="473.5" cy="147.1" r="39"/>
<circle cx="473.5" cy="147.1" r="37.5"/>
<circle cx="473.5" cy="147.1" r="30.9"/>
<circle cx="473.5" cy="147.1" r="29.9"/>
<circle cx="473.5" cy="147.1" r="18"/>
<circle cx="120.7" cy="233.8" r="18"/>
<circle cx="120.7" cy="233.8" r="13.5"/>
<circle cx="449.5" cy="233.8" r="13.5"/>
</g>
<path d="M473.5 83.4v-8M473.5 313.1v-8" fill="none" stroke="#000" stroke-width=".35" stroke-dasharray="2.3 2.3 6.8 2.3" stroke-linecap="butt"/>
<path d="M473.5 305.1v-221.7" fill="none" stroke="#000" stroke-width=".27" stroke-dasharray="2.3 2.3 6.8 2.3" stroke-linecap="butt"/>
<path d="M530.3 369.2h5M544 370.8h2M550.9 369.3h6.1" fill="none" stroke="#000" stroke-width=".38"/>
<path d="M530.3 369.2h5" fill="none" stroke="#000" stroke-width=".42"/>
<path d="M529.5 372.1h4.8M529.9 370.5h5" fill="none" stroke="#000" stroke-width=".28"/>
<path d="M529.5 372h4.8" fill="none" stroke="#000" stroke-width=".41"/>
<path d="M542.9 369.1h5.2" fill="none" stroke="#000" stroke-width=".34"/>
<path d="M542.9 369.2h5.2" fill="none" stroke="#000" stroke-width=".43"/>
<path d="M135.7 233.8a15 15 0 0 0-22.1-13.2 15 15 0 0 0-1.3 25.7 15 15 0 0 0 23.3-10.9l.1-1.6M464.5 233.8a15 15 0 0 0-22-13.2 15 15 0 0 0-1.3 25.7 15 15 0 0 0 23.3-10.9v-1.6" fill="none" stroke="#000" stroke-width=".27" stroke-dasharray="1.8 1.2" stroke-linecap="butt"/>
<!-- layer: 00_DEF_FEATS -->
<g fill="none" stroke="#000" stroke-width=".27">
<path d="M96.7 80.8v7.2M96.7 90.3v2.2M96.7 94.8v7.1M96.7 104.2v2.2M96.7 108.7v7.2M96.7 118.1v2.3M96.7 122.6v7.2M96.7 132v2.3M96.7 136.6v7.1M37.7 147.1h8.9M48.8 147.1h2.3M53.3 147.1h8.8"/>
<path d="M64.4 147.1h2.3M68.9 147.1h8.8M80 147.1h2.2M84.5 147.1h8.8M95.6 147.1h2.2M96.7 146v2.2M96.7 150.5v6.9M96.7 159.7v2.2M100.1 147.1h7.4M109.7 147.1h2.3M114.2 147.1h7.4M123.9 147.1h2.2"/>
<path d="M128.4 147.1h7.4M138 147.1h2.3M142.5 147.1h7.4M152.2 147.1h2.2M156.7 147.1h7.3M209.5 147.1h8M219.7 147.1h2.3M224.3 147.1h7.9M234.5 147.1h2.2M239 147.1h8M249.2 147.1h2.3M253.7 147.1h8"/>
<path d="M264 147.1h2.2M268.5 147.1h8M278.7 147.1h2.3M283.2 147.1h8M384.2 147.1h8.7M395.2 147.1h2.2M399.7 147.1h8.7M410.6 147.1h2.3M415.1 147.1h8.7M426.1 147.1h2.2M430.6 147.1h8.7M441.5 147.1h2.3"/>
<path d="M446 147.1h8.7M457 147.1h2.2M461.5 147.1h8.7M472.4 147.1h2.3M473.5 145.1v4M476.9 147.1h8M487.2 147.1h2.3M491.7 147.1h8M502 147.1h2.3M506.5 147.1h8M516.8 147.1h2.3M521.3 147.1h8"/>
<path d="M531.6 147.1h2.2M536.1 147.1h8M546.4 147.1h2.2M550.9 147.1h8M561.2 147.1h2.2M565.7 147.1h8M96.7 164.2v6.9M96.7 173.4v2.3M96.7 177.9v7M96.7 187.1v2.3M96.7 191.6v7M96.7 200.8v2.3"/>
<path d="M96.7 205.4v6.9M96.7 214.6v2.2M96.7 219.1v6.9M96.7 228.3v2.2M96.7 232.8v6.9M96.7 242v2.3M96.7 246.5v7M96.7 255.7v2.3M96.7 260.2v7"/>
</g>
<!-- layer: 03_AXES -->
<g fill="none" stroke="#000" stroke-width=".27">
<path d="M120.7 209.3v7.2M120.7 218.8v2.2M449.5 209.3v7.2M449.5 218.8v2.2M96.2 233.8h7.2M105.6 233.8h2.3M110.2 233.8h7.1M119.6 233.8h2.2M120.7 223.3v7.2M120.7 232.7v2.3M120.7 237.2v7.2M124.1 233.8h7.2"/>
<path d="M133.5 233.8h2.3M138 233.8h7.2M425 233.8h7.2M434.5 233.8h2.2M439 233.8h7.2M448.4 233.8h2.3M449.5 223.3v7.2M449.5 232.7v2.3M449.5 237.2v8.6M452.9 233.8h7.2M462.4 233.8h2.2M466.9 233.8h7.1"/>
<path d="M120.7 246.7v2.2M120.7 251.2v7.1M449.5 248.1v2.3M449.5 252.6v8.6M449.5 263.5v2.3M449.5 268v8.6"/>
</g>
<!-- layer: 09_NOTES -->
<g fill="none" stroke="#000" stroke-width=".27">
<path d="M476.4 48.5h36.2l48.6 97.1M30.8 72.4h12.6v6h-12.6zM43.4 75.4h2.5l33.6 47.5M175.7 72.1h3M175.7 73.6h3M177.2 70.6v3M189.4 72.1h40.6M212.9 72.1l3.5-.7v1.5zM212.9 71.3v44.5M226.5 71.4l3.5 .7-3.5 .8zM230 62.3l3.5-.8v1.5zM230 62.3h61.3"/>
<path d="M230 61.5v66.6M250.5 61.5l3.5 .8-3.5 .7zM254 61.5v66.6M296.7 62.3h3M296.7 63.8h3M298.2 60.8v3M234.9 108.1h112.6M346.7 108.1l.8 3.5h-1.5zM346.7 108.1v11.7M76.9 120.4l1.2-.8 1.4 3.3zM183.2 129.1h45.8M184 129.1l.8 3.5h-1.5z"/>
<path d="M184 129.1v13.5M341.3 122.8a2.67 2.67 0 0 0 0 3M345.1 122.1l-2.5 4.5M346.7 128.8v57.3M184 151.6v13.5M558.9 142.8l1.4-.6 .9 3.4zM183.2 165.1h45.8M183.3 161.6h1.5l-.8 3.5zM540.5 176.8l34.6 59.8M234.9 186.1h112.6M346 182.6h1.5l-.8 3.5zM111.4 205.6l-23.5 85.2"/>
<path d="M571.3 237l3.4-1.1-2.7 2.4zM574.7 235.9a202.3 202.3 0 0 1-38.5 17.1M515.5 258.6a202.3 202.3 0 0 1-42 4.4M519.3 254.9l.3-.3a.69 .69 0 0 1 .7 .8l-.4 .5a.9 .9 0 0 1 .6 1 .9 .9 0 0 1-.9 .7l-.5-.5M519.6 255.9h.3M521.8 254.9l.3-.3a2.03 2.03 0 0 1 0 3 2.12 2.12 0 0 1-.3-2.7zM523.3 254.1l.3-.2h.5l.2 .2v.5l-.2 .3h-.5l-.3-.3zM525.3 256.1h3M525.3 257.6h3M526.8 254.6v3M529.4 255.1l.5-.5h.3l.4 .5a1.16 1.16 0 0 1-.7 1.3l-.5 1.2h1.2M531.5 253.9h.5l.2 .2v.5l-.2 .3h-.5l-.3-.3v-.5z"/>
<path d="M96.7 267.5v24.5M473.5 263l3.5-.8v1.5zM473.5 262.2v4M88.1 290l3.6 .1-.3 1.4zM93.3 290.3l3.4 .9-3.5 .6zM108.8 280.8h17v6h-17zM111 283.3l.6-1v3M112.9 286.8a32.4 32.4 0 0 1-24.8 3.2M114.5 282.3h-.9l-.2 1.3 .3-.3a1.01 1.01 0 0 1 .9 1 1.01 1.01 0 0 1-.9 1l-.4-.5M116.1 285.1l.2 .2zM119.4 284.6h-1.3l1-2.3v3M120.5 282.8l.4-.5h.3l.5 .5a1.16 1.16 0 0 1-.8 1.3l-.4 1.2h1.2"/>
<path d="M122.3 281.8l.2-.2h.5l.3 .2v.5l-.3 .3h-.5l-.2-.3zM491.7 397h.6l.2-.2v-.5l-.2-.2h-.6v1.5M492.1 397l.4 .6M506.5 382.9v1.5l-.7-1.5v1.5"/>
<circle cx="343.8" cy="124.3" r="1.47"/>
</g>
<g fill="#000">
<path d="M212.9 72.1l3.5-.7v1.5zM230 62.3l3.5-.8v1.5zM226.5 71.4l3.5 .7-3.5 .8zM250.5 61.5l3.5 .8-3.5 .7zM346.7 108.1l.8 3.5h-1.5zM76.9 120.4l1.2-.8 1.4 3.3zM184 129.1l.8 3.5h-1.5zM558.9 142.8l1.4-.6 .9 3.4zM183.3 161.6h1.5l-.8 3.5zM346 182.6h1.5l-.8 3.5zM571.3 237l3.4-1.1-2.7 2.4zM473.5 263l3.5-.8v1.5z"/>
<path d="M88.1 290l3.6 .1-.3 1.4zM93.3 290.3l3.4 .9-3.5 .6z"/>
</g>
<g font-size="5.2">
<text x="488.1" y="403.5">90-7518-190-000</text>
<text x="559.3" y="403.5">E.9</text>
</g>
<g font-size="3.9">
<text x="42.7" y="14.1">1</text>
<text x="79.6" y="14.1">2</text>
<text x="116.5" y="13.9">3</text>
<text x="153.4" y="13.9">4</text>
<text x="190.3" y="14">5</text>
<text x="227.2" y="13.9">6</text>
<text x="264.1" y="14.1">7</text>
<text x="301" y="14">8</text>
<text x="337.9" y="14.1">9</text>
<text x="373.7" y="14">10</text>
<text x="410.3" y="14">11</text>
<text x="447.4" y="14">12</text>
<text x="484.3" y="14">13</text>
<text x="521.4" y="13.9">14</text>
<text x="558.1" y="14">15</text>
<text x="21.8" y="35.8">A</text>
<text x="580.8" y="36">A</text>
<text x="440.4" y="50">CONNECTION LINE</text>
<text x="440.4" y="54.5">TO BB IN SAG MODE</text>
<text x="294.3" y="63.8">8</text>
<text x="300.2" y="63.8">0.2</text>
<text x="21.8" y="74.8">B</text>
<text x="32.3" y="76.9">R9.9</text>
<text x="168.5" y="73.6">5.7</text>
<text x="179.2" y="73.6">0.4</text>
<text x="580.8" y="75">B</text>
<text x="160" y="78.1">FRAME WIDTH</text>
<text x="172" y="82.6">WASHER</text>
<text x="176.8" y="87.1">BOLT</text>
<text x="143.2" y="91.6">TOLERANCE STACK UP</text>
<text x="21.9" y="114">C</text>
<text x="580.8" y="114">C</text>
<text x="346.3" y="125.8">26)</text>
<text x="294.7" y="136.6">19.9</text>
<text x="307.8" y="136.6">0.1</text>
<text x="172" y="148.6">M12X1 - 6H</text>
<text x="326.2" y="148.6">25)</text>
<text x="357.8" y="148.6">28</text>
<text x="366.1" y="148.6">0.1</text>
<text x="22" y="152.9">D</text>
<text x="581" y="153">D</text>
<text x="389.9" y="174.3">30</text>
<text x="398.2" y="174.3">0.2</text>
<text x="21.8" y="191.8">E</text>
<text x="580.8" y="192">E</text>
<text x="522.7" y="208.2">14.4</text>
<text x="535.8" y="208.2">0.1</text>
<text x="161.8" y="220">3.5</text>
<text x="172.5" y="220">0.1</text>
<text x="21.8" y="231">F</text>
<text x="580.8" y="231">F</text>
<text x="21.8" y="269.9">G</text>
<text x="172.9" y="268.3">5</text>
<text x="178.8" y="268.3">0.1</text>
<text x="280.2" y="267.5">SECTION</text>
<text x="301.6" y="267.5">Z-Z</text>
<text x="580.8" y="270">G</text>
<text x="455" y="293.6">8</text>
<text x="460.9" y="293.6">0.2</text>
<text x="247.3" y="297.7">7</text>
<text x="253.2" y="297.7">0.15</text>
<text x="21.8" y="309">H</text>
<text x="580.8" y="309">H</text>
<text x="580.6" y="348">J</text>
<text x="21.6" y="348">J</text>
<text x="21.9" y="387.1">K</text>
<text x="580.8" y="386.8">K</text>
<text x="489.1" y="391.4">UDH DERAILLEUR HANGER FRAME SPEC</text>
<text x="42.6" y="409.1">1</text>
<text x="79.6" y="409">2</text>
<text x="116.5" y="409">3</text>
<text x="153.4" y="408.8">4</text>
<text x="190.4" y="409">5</text>
<text x="227.2" y="408.8">6</text>
<text x="264.2" y="409">7</text>
<text x="301" y="409">8</text>
<text x="337.9" y="409">9</text>
<text x="373.4" y="409">10</text>
<text x="410.3" y="408.9">11</text>
<text x="447.4" y="408.9">12</text>
<text x="484.4" y="409">13</text>
<text x="521.4" y="408.8">14</text>
<text x="558.1" y="409">15</text>
</g>
<g font-size="3.5">
<text x="474.7" y="373">LIFECYCLE STATUS</text>
<text x="483.1" y="379.7">Released</text>
</g>
<g font-size="2.6">
<text x="482.8" y="366">FORMAT:</text>
<text x="496.9" y="366">A2</text>
<text x="516.6" y="366">SCALE:</text>
<text x="528.6" y="366">0.500</text>
<text x="551.4" y="366">SHEET:</text>
<text x="563.6" y="366">6 / 6</text>
</g>
<g font-size="2.3">
<text x="511.2" y="375.9">CONFIDENTIAL - THIS DRAWING CONTAINS INFORMATION</text>
<text x="514.7" y="378.5">THAT IS PROPRIETARY TO SRAM CORPORATION AND</text>
<text x="516.7" y="381.1">MAY NOT BE DISCLOSED WITHOUT PERMISSION.</text>
</g>
<g font-size="2">
<text x="475.2" y="384.4">DRAWING NAME / DESCRIPTION</text>
<text x="475.2" y="397.6">DRAWING NUMBER</text>
<text x="550.2" y="397.6">VERSION</text>
</g>
</svg>
